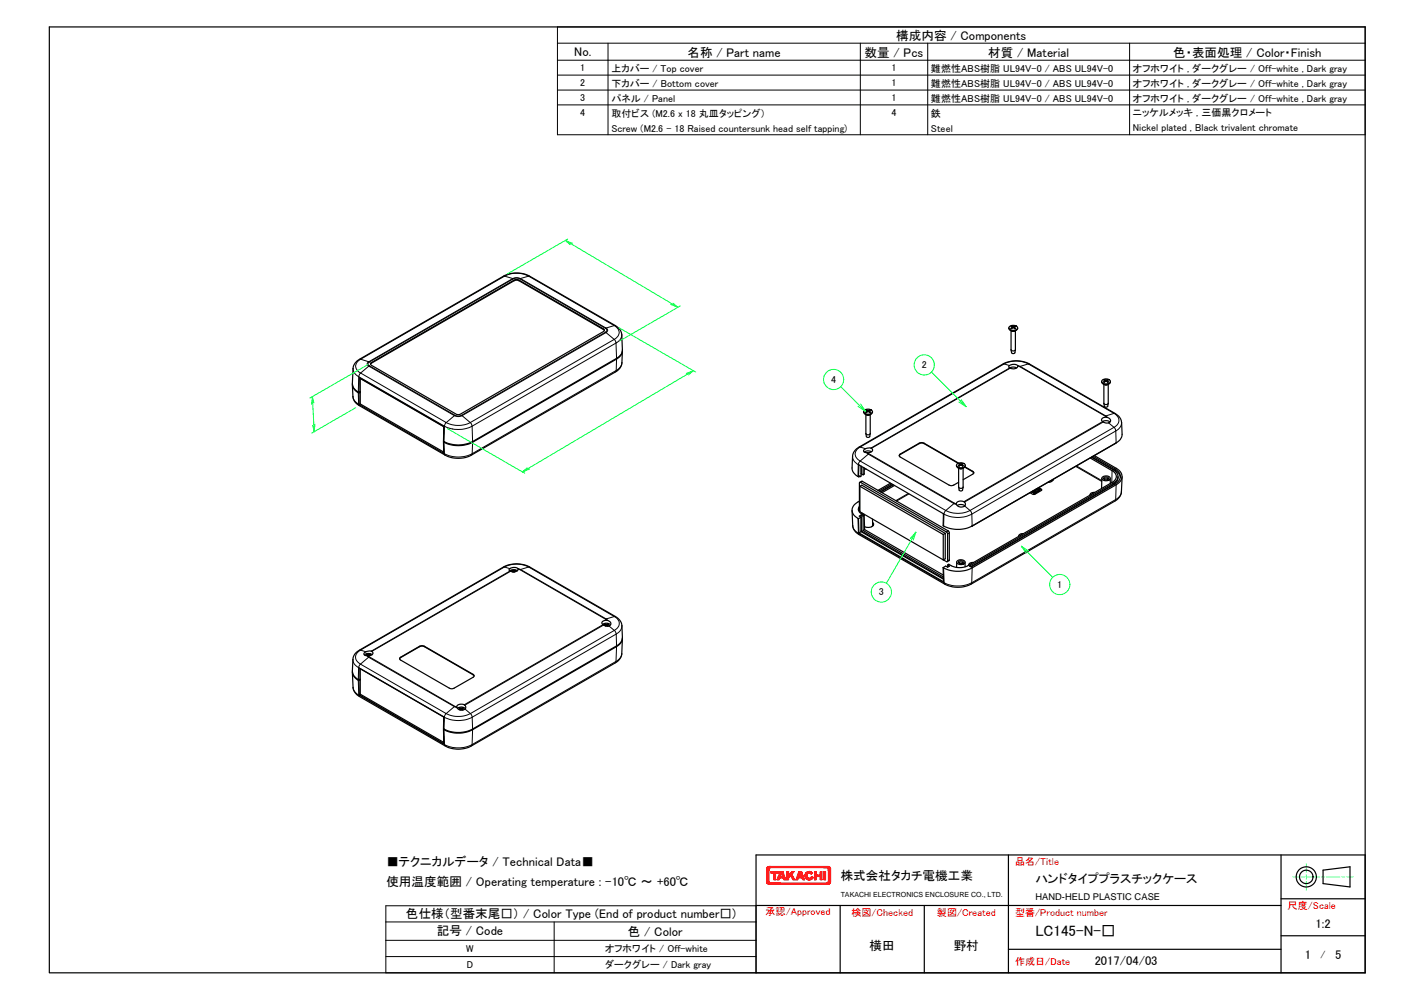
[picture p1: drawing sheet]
<svg xmlns="http://www.w3.org/2000/svg" width="420mm" height="297mm" viewBox="0 0 420 297" stroke-linecap="round" stroke-linejoin="round" font-family="sans-serif">
<g fill="none" stroke="#000" stroke-width=".3">
<path d="M165.6 8h240v32h-240zM165.6 12.8h240M165.6 17.9h240M180.7 12.8v27.2M255.6 12.8v27.2M275.7 12.8v27.2M335.6 12.8v27.2M165.6 22.3h240M165.6 26.8h240M165.6 31.2h240M152.4 82.7l.1 .1-42.8 24.7M152.4 82.7l-42.8 24.8"/>
<path d="M152.4 82.7l-2.5-.7-42.7 24.7M152.4 82.7l1.2-.2 1 .2-.1 .1M152.5 82.8a2.15 2.15 0 0 1 2 0M152.8 83.2v.2M154.2 83.2v.2M154.5 82.8l25.4 14.7M157.1 82l-2.5 .7 25.5 14.8h-.2M157.1 82l25.4 14.7a2.16 2.16 0 0 1 1.5 2.1 2.16 2.16 0 0 1-1.5 2M157.1 82h.3M157.1 82a8.6 8.6 0 0 0-7.5 0M179.3 97.7v.2M179.9 97.5a.59 .59 0 0 1 .4 .6 .59 .59 0 0 1-.4 .6"/>
<path d="M179.9 98.7l-42.8 24.7M179.9 98.7l.2 .1M180.1 98.8l-42.8 24.7M180.1 98.8l2.4 2M182.8 96.7l-2.7 .8a.7 .7 0 0 1 .5 .6 .7 .7 0 0 1-.5 .7M184.8 99.4a2.77 2.77 0 0 1-1.8 2.5l-.5-1.1M300.4 97.5l.2 .1M300.5 98.3l.5 .2 .7-.2M300.6 96.8l-.2 .1M300.6 98.3h1M300.6 96.9l-.1 .1M300.8 97.2v.2"/>
<path d="M301 97v.3M301.2 97v.3M301.4 97.2l-.1 .2M301.6 96.9l.1 .1M301.6 96.8l.1 .1M301.7 97.5l-.1 .1M106.5 116.6l.1 3.5a2.97 2.97 0 0 1-1.7-2.3M106.9 116.4h.1M107.2 106.7l2.4 .8M107.2 106.7h-.4M107.2 106.7a2.16 2.16 0 0 0-1.5 2.1 2.16 2.16 0 0 0 1.5 2l-.6 1.1a2.86 2.86 0 0 1-1.7-2.4M109.6 107.5h.1"/>
<path d="M109.6 107.5a.67 .67 0 0 0-.5 .6 .67 .67 0 0 0 .5 .7l-2.4 2 25.4 14.7-.5 1.1-25.5-14.7-.1 4.6M109.7 108.6l25.5 14.8M109.7 107.5a.58 .58 0 0 0-.4 .6 .58 .58 0 0 0 .4 .5M109.7 108.6l-.1 .2 25.4 14.7-2.4 2a7.9 7.9 0 0 0 7.1 0M110.4 107.7v.2M182.5 100.8l-42.8 24.7M183.2 106.7l-.1 3.3-42.8 24.8-.2 .4M183.2 106.4l-.2-4.5-42.7 24.7 .1 4.6M184.8 107.7a3.6 3.6 0 0 1-1.7 2.5l-.2 .3M298 108.1a8.8 8.8 0 0 1 7.6 0l-2.5 .7M300 108.6l-1.6-.5-42.8 24.7M300 109.3l-41.2 23.8"/>
<path d="M300.2 109.4l-41.3 23.8M302.4 108.6l.7 .2M302.4 108.7l.7 .1M303 108.9l25.4 14.7M303.1 108.8l25.5 14.7M305.9 108.1h-.3l25.4 14.7M328 113.5h.1M328.1 114.2l.4 .2 .7-.2M328.1 112.8l-.1 .1M328.2 114.2h.9M328.2 112.8l-.1 .1M328.4 113.1v.2"/>
<path d="M328.6 112.9l-.1 .4M328.7 112.9v.4M328.9 113.1v.2M329.1 112.8l.2 .1M329.2 112.8l.1 .1M329.3 113.5h-.1M106.7 120.2l-.1-.1 .2 .4M131.9 134.7l.3 .5M131.9 131.4l.1 3.4a9.1 9.1 0 0 0 8.3 0l.1-3.4M135.2 123.4a2.15 2.15 0 0 0 1.9 0M135.2 123.4l-.2 .1a2.44 2.44 0 0 0 2.3 0M137.1 123.4l.2 .1"/>
<path d="M137.3 123.5l2.4 2M139.7 125.5l.6 1.1a9.1 9.1 0 0 1-8.2 0l-.2 4.6M253.3 135.6a2.85 2.85 0 0 0 1.7 2.4l-.1 3.5M255.2 138.1l-.2-.1 .1-.4 .5-.7 25.4 14.7-.5 1.1-.2-.1M255.6 132.8a2.2 2.2 0 0 0-1.5 2.1 2.2 2.2 0 0 0 1.5 2l2.4-2 25.5 14.7M255.6 132.8l1.6 .5M255.6 132.8h-.4M257.3 122.4l.1 .1M257.4 123.2l.5 .2 .6-.2M257.4 121.8h-.1M257.5 123.2h.9M257.5 121.8l-.1 .1"/>
<path d="M257.6 134.5l.4 .4 .2-.1-.4-.3M257.7 122.1v.2M257.9 121.9l-.1 .3M258 121.9l.1 .3M258.2 134.8l25.4 14.7M258.2 122.1v.2M258.4 121.8l.1 .1M258.4 121.8h.2M258.6 122.4l-.2 .1M267.5 134.9v.1M273.1 131.6v.2M274.6 131.6v.2"/>
<path d="M284.8 137.8l.3-.1-.2 .1M284.8 138.3l.2 .2M285 139.1l.4 .2 .7-.2M285.1 139.2h.9M285.2 138l.1 .3M285.4 137.8v.4M285.6 137.8v.4M285.8 138v.3M286.2 137.8l-.2-.1 .1 .1M286.2 138.3l-.2 .2M289 140v.1M319.6 138.5l7.8 4.5"/>
<path d="M319.9 138.4l7.5 4.3M327.6 125.2l-41.2 23.8M327.8 125.3l-41.2 23.8M328.4 123.6l.4 .3M328.6 123.5l.4 .5M328.6 123.5l-.2 .1M329.4 125.6l1.6 1.3M330.4 139.8v3.6M331 122.8a2.2 2.2 0 0 1 1.5 2.1 2.2 2.2 0 0 1-1.5 2M331 126.9l-42.8 24.7M331 122.8l-2.4 .7M331 126.9l.5 1.1-42.7 24.7 .1 3.5"/>
<path d="M331 122.8h.3M331.2 131.8h.1M331.3 139.3v.4M333.3 125.5a2.95 2.95 0 0 1-1.8 2.5l.1 3.6M254.9 154l.2 4.4a2.9 2.9 0 0 1-1.7-2.3M255.3 158.8l-.2-.4 25.4 14.7-.1-4.4M255.4 141.5h.1M256.1 152.4v.3M256.3 143l-.6 .3M256.9 156.5h.1M259.3 155.6l.1 .5M259.3 155.4l.3 .5"/>
<path d="M259.3 155.7l.1 .4M259.3 156l-.4 .5M269.9 146.6l-3.7 2.1M270.1 146.7l-3.7 2.1M281.7 157.7l-.5 .3M282.1 158.3l-.5 .3M283.5 149.6l-2.5 2a8 8 0 0 0 7.2 0M283.5 149.6l.7 .2M283.5 149.6l.7 .1M286.6 150.3l1.6 1.3M288.2 151.6l.6 1.1a9.1 9.1 0 0 1-8.3 0l-.1 3.5M288.8 156.3h.1"/>
<path d="M307.2 146.4v.1M307.6 146.4v.1M308.6 145.4v.1M308.9 145.7v.1M309.4 145.3h.1M330.8 143.5v.4M331.6 144l-.1 4.4-42.8 24.7-.2 .4M333.2 146.1a3.2 3.2 0 0 1-1.7 2.4l-.2 .3M149.6 168.4a8.6 8.6 0 0 1 7.5 0l-2.4 .8M151.5 168.9l-1.6-.5-42.8 24.7M151.5 169.6l-41.2 23.8M151.7 169.7l-41.2 23.8"/>
<path d="M152.1 169.5h-.1M152.3 169.8v.1M152.5 169.6v.3M152.7 169.6v.3M152.9 169.8v.1M153.3 169.5h-.2h.1M153.9 168.9l.8 .3M154 169l.7 .2M154.5 169.2l25.4 14.7M154.7 169.2l25.4 14.7M157.4 168.4h-.3l25.4 14.7M282.1 166.3l-.5 .3"/>
<path d="M288.2 168.1v.1M288.9 168.7l-.2 4.4a9.3 9.3 0 0 1-8.2 0l.2 .4M104.9 195.9a2.74 2.74 0 0 0 1.7 2.4l-.1 3.6M106.7 198.4l-.1-.1v-.3l.5-.7 25.5 14.7-.6 1-.1-.1M107.1 193.1a2.22 2.22 0 0 0-1.5 2.1 2.22 2.22 0 0 0 1.5 2.1l2.4-2.1 25.5 14.7M107.1 193.1l1.6 .5M107.1 193.1h-.3M109 194.3l-.2 .1M109 194.4h-.1M109.2 194.7v.1M109.4 194.5v.3l.3 .3-.2 .1-.4-.4M109.6 194.5v.3"/>
<path d="M109.7 195.1l25.5 14.7M109.8 194.7v.1M109.9 194.4h.2M110 194.3l.1 .1M119 195.2v.1M124.7 192v.1M126.1 192v.1M179.2 185.5l-41.2 23.8M179.3 185.7l-41.2 23.8M179.5 185.4h.2l-.1 .1M179.9 185.7v.2M179.9 183.9l.4 .3"/>
<path d="M180.1 185.5v.3M180.1 183.9l.5 .4M180.1 183.9h-.2M180.3 185.5v.3M180.5 185.7v.2M180.8 185.4h-.1l.1 .1M180.9 185.9l1.6 1.4M182.5 187.3l.6 1-42.8 24.7 .1 3.6M182.5 183.1a2.18 2.18 0 0 1 1.5 2.1 2.18 2.18 0 0 1-1.5 2.1M182.5 187.3l-42.7 24.7M182.5 183.1l-2.4 .8M182.5 183.1h.4"/>
<path d="M183.2 192.1l-.2 4.4-42.7 24.7-.2 .4M184.8 194.2a3.5 3.5 0 0 1-1.8 2.4l-.2 .3M184.8 185.9a2.79 2.79 0 0 1-1.7 2.4l.1 3.6M106.5 202.1l.1 4.4a2.9 2.9 0 0 1-1.7-2.3M106.8 206.9l-.2-.4 25.5 14.7-.2-4.5M106.9 201.8h.1M135 209.9l.8 .2M135 209.9l-2.4 2.1a8 8 0 0 0 7.2 0M135 209.9l.7 .1M136.5 210.2l-.1 .1M136.6 210.3l-.1 .1M136.8 210.6v.2"/>
<path d="M137 210.4l-.1 .3M137.1 210.4v.3M137.4 210.6l-.1 .2M137.5 210.3l.2 .1M137.6 210.2l.1 .1M138.2 210.6l1.6 1.4M139.8 212l.5 1a9.1 9.1 0 0 1-8.3 0l-.1 3.6M140.4 216.7l-.1 4.5a9.1 9.1 0 0 1-8.2 0l.2 .4M140.6 200.3v.1M114.6 269h110.1v20h-110.1zM114.6 273.9h110.1M114.6 279.3h110.1"/>
<path d="M164.7 273.9v15.1M114.6 284.1h110.1"/>
</g>
<g fill="none" stroke="#000" stroke-width=".36">
<path d="M14.7 8h390.9v281h-390.9zM179.6 98.2l-25.4-14.8-1-.2-43.1 25M299.8 97.4a1.38 1.38 0 0 0 1.3 .9 1.38 1.38 0 0 0 1.3-.9M299.9 97a1.58 1.58 0 0 1 2.5 .4 1.49 1.49 0 0 1-2.6-.1zM300.2 98.1l.4 .2M300.4 96.9l.4 .3M300.4 98.2v5.7l.6 .3 .7-.3v-5.7M300.8 97.2l.1 .2M301.3 97.2v.2M301.5 97l.1-.2-.5 .2-.5-.2 .1 .2M301.7 96.9l-.4 .3 .4 .3-.1 .1a.69 .69 0 0 0-1.2-.1l.4-.3M302 98.1l-.4 .2"/>
<path d="M104.7 114.1a3.2 3.2 0 0 0 1.9 2.7M106.6 116.6a3.2 3.2 0 0 1-1.9-2.7l.3-4.9a3.7 3.7 0 0 1 1.8-2.3l42.8-24.7a8.4 8.4 0 0 1 7.8 0l25.4 14.7a3.4 3.4 0 0 1 2 2.7l.1 4.5a2.79 2.79 0 0 1-1.7 2.5l-42.8 24.8a9.4 9.4 0 0 1-8.5 0M106.6 116.6l.2-4.4 25.1 14.5M106.6 116.8l.1 3.4M106.9 116.4l.1 .1-.4 .3M107 116.3l-.4 .3M107 120l24.8 14.3M107 112.4v7.6M107 120l-.3 .2M107 112.4l24.8 14.3M107.1 112.4h-.1M110.1 107.9l43.1-24.8 1 .1 25.1 14.5 .3 .3-.3 .5-43 24.7-.7-.1-25.2-14.6z"/>
<path d="M184.9 104.1a2.85 2.85 0 0 1-1.7 2.6l-42.8 24.7a9.3 9.3 0 0 1-8.6-.1M184.9 104.3l-.1 3.9a3.6 3.6 0 0 1-1.9 2.3l-42.8 24.7a8.4 8.4 0 0 1-7.9 0l-25.4-14.7a3.2 3.2 0 0 1-1.9-2.7l-.2-3.5M299.8 108.7a1.67 1.67 0 0 1 2.6 .2 1.72 1.72 0 0 1-2.7 0zM300 109.3l.9-.3 1.2 .3M300.4 103.9l.2 .9a.6 .6 0 0 0 1 0l.1-.9M327.4 113.3a1.41 1.41 0 0 0 1.2 .9 1.41 1.41 0 0 0 1.3-.7v-.2M327.6 112.8a1.52 1.52 0 0 1 2.3 .5 1.48 1.48 0 0 1-2.5 0zM327.7 114l.5 .2M328 112.9l.4 .2-.4 .4h.2M328 119.8l.1 .9a.6 .6 0 0 0 1.1 0l.1-.9M328 114.2v5.6a.73 .73 0 0 0 1.3 0v-5.6M328.4 113.1v.2"/>
<path d="M328.9 113.1v.2M329.1 112.9l.1-.1h-1.1l.1 .1M329.3 113.4v.1M329.3 113.4l-.1 .1a.57 .57 0 0 0-.6-.3 .57 .57 0 0 0-.5 .3M329.3 112.9l-.4 .2 .4 .4M329.6 114l-.5 .2M106.7 120.2l25.2 14.5-.1-3.4M131.8 134.3h.1M131.8 126.7v2.3M131.8 131.1v.1M131.8 133.3v1M131.9 126.7v4.5"/>
<path d="M131.9 126.7h-.1M131.9 131.2l-.1 .1M254.5 133.3l43.5-25.2a8.6 8.6 0 0 1 7.9 0l25.4 14.7a3.4 3.4 0 0 1 2 2.7l.1 3.5a3.1 3.1 0 0 1-1.8 2.6l-42.7 24.6a9.3 9.3 0 0 1-8.7-.1l.1-3.5-25.1-14.5-.1 3.5a3.1 3.1 0 0 1-1.9-2.6l.2-3.9 .3-.8zM255.9 138.5v2.9l-.4 .2M255.9 138.5v2.2M256.5 138.8v2.2M256.6 122.3a1.41 1.41 0 0 0 1.3 .9 1.41 1.41 0 0 0 1.4-.9M256.8 121.9a1.6 1.6 0 0 1 2.5 .4 1.51 1.51 0 0 1-2.7-.1zM256.8 133.5a1.54 1.54 0 0 1 2.5 .2 1.72 1.72 0 0 1-2.7 .2zM257 123l.5 .2M257.3 121.8l.4 .2-.4 .4 .1 .1M257.3 128.8l.2 1 .4 .1 .5-.1 .2-1"/>
<path d="M257.3 123.1v5.7M257.3 128.8a.73 .73 0 0 0 1.3 0M257.4 122.5a.55 .55 0 0 1 .5-.3 .55 .55 0 0 1 .5 .3M257.5 139.4l-.7-.3v1.8l-.3 .1M257.7 122v.3M258.2 122v.3M258.2 122l.4 .4M258.4 121.9v-.1h-1l.1 .1M258.6 122.4l-.2 .1M258.6 122.4h.1M258.6 123.1v5.7M258.6 121.8l-.4 .2"/>
<path d="M258.9 123l-.5 .2M259 134.2a2.12 2.12 0 0 0-2.2 .1M267.2 135.4l.3-.4 5.6-3.2 1.1-.2 10.5 6M284.2 138.2a1.45 1.45 0 0 0 1.2 1 1.45 1.45 0 0 0 1.4-.7v-.3M284.3 137.9a1.6 1.6 0 0 1 2.5 .3 1.5 1.5 0 0 1-2.6 0zM284.6 138.9l.5 .3M284.8 137.6l-10.2-6-.7-.1-.8 .1-5.6 3.3-.3 .4 .3 .4 14.7 8.5h1l1.6-.9M284.8 139.1v5.6M284.8 138.3h.1M284.8 137.8l.5 .1-.5 .4M284.9 138.3l.1 .1M285 137.7h.1"/>
<path d="M285.1 137.7v.2M285.3 138v.2M285.8 138l-.1 .2M285.8 137.9l.4 .4M286 137.7v.2M286 137.7h-1M286 138.5a.55 .55 0 0 0-.5-.4 .55 .55 0 0 0-.5 .4M286 137.7h.1M286.1 138.3l-.1 .1M286.1 138.3h.1M286.2 139.1v5.6M286.2 137.8l-.4 .1"/>
<path d="M286.4 138.9l-.4 .3M286.6 138.7l2.8 1.8M286.7 138.7l2.3 1.3 .4 .5-3.2 2M323.9 136l6.5 3.8a1.84 1.84 0 0 1 1.3 1.8 1.84 1.84 0 0 1-1.3 1.7l-42.8 24.7a5.6 5.6 0 0 1-5.7-.4l-.3 .2M324.5 135.7l7.2 4.2 .8 .9 .4 .9M324.8 135.5l6.5 3.8a2.37 2.37 0 0 1 1.6 2.2 2.37 2.37 0 0 1-1.6 2.3l-42.6 24.6-.5-.2 42.6-24.7a2.09 2.09 0 0 0 1.4-2 2.09 2.09 0 0 0-1.4-1.9l-6.5-3.8M325.2 135.3l6.4 3.8a2.58 2.58 0 0 1 1.8 2.4 2.58 2.58 0 0 1-1.8 2.5l-42.7 24.7a9.3 9.3 0 0 1-8.7-.1M327.5 124.4a1.48 1.48 0 0 1 1.5-.4 1.48 1.48 0 0 1 1 1.1 1.6 1.6 0 0 1-2.7-.4zM327.6 125.2a1.94 1.94 0 0 1 2.2 .1M331.7 131.5l-43.1 24.9M255.1 154.1l.1 4.2M255.2 158.3l25.2 14.5-.2-4.2"/>
<path d="M255.3 141.5l.2 .1M255.4 148.8a2.73 2.73 0 0 0-1.8 4.1l1.5 1.2M255.4 150.4a1.44 1.44 0 0 0 .7 2.3l.7 .4M255.5 143.3l.8-.3 25.6 14.8 .2 .4v8.2l-.7 .4M255.5 141.6v-.2l-.4 .2M255.5 151.9l-.1-8.4 .2-.2 25.7 14.8 .3 .5-.1 8.2-.2 .1-1-.6M255.5 144.4l.6-.3 24.8 14.3M255.5 144.4v7.6l24.8 14.3M255.5 144.4l24.8 14.4M255.9 157.9l-.7 .4M255.9 153.6l-.8 .5M255.9 157.9l24.4 14.1"/>
<path d="M255.9 140.7h.1M255.9 153.6v4.3M255.9 153v4.7l24.4 14.1M255.9 153l.6 .3M255.9 140.7l.6 .3M255.9 157.7h.1M255.9 153l-.6 .3 .6 .3M256.5 153.3v4.3M256.5 157.6l23.8 13.8M256.7 152.7v.3M256.8 153.1l-.3 .2M256.8 153.1l.1 4.2"/>
<path d="M256.9 157.3l-.4 .3M256.9 157.3l23.4 13.5M259.3 154.2v1.8M259.3 155.2a.89 .89 0 0 1 .1 1 .89 .89 0 0 1-1 .4l-1.5-.1M264.6 143.5l-3.7 2.2M264.9 143.7l-3.7 2.2M265.3 143.9l-3.7 2.1M265.4 144l-3.7 2.2M265.8 144.2l-3.7 2.1M280.3 158.8v7.5M280.9 158.4l-.6 .4M280.9 158.4v7.6l-.6 .3"/>
<path d="M284.3 149.2a1.42 1.42 0 0 1 1.6-.4 1.42 1.42 0 0 1 .9 1.2 1.42 1.42 0 0 1-1.5 .6 1.42 1.42 0 0 1-1.1-1.2zM284.4 150.2a2.06 2.06 0 0 1 2.3 0M284.8 144.7a.79 .79 0 0 0 1.4 0M284.9 144.7l.1 .9 .4 .2 .6-.1 .2-1M302.7 159.2v.1M303.6 158.8l-.3 .2M304.1 158.5a1.07 1.07 0 0 0-1.4 .8M306.9 145.8l.6 .3M307.6 145.9l-.1 .1M307.8 145.3l.2 .1-.6 .4 .2 .1-.6-.1M308 145.4l-.6 .4M308.1 145.2l.5 .3"/>
<path d="M308.2 145.2l.4 .4-1.2 .7-.7-.3M308.3 145.1l.6 .5-1.4 .9-1-.4M309 145.6l-1.5 1-1-.5M309.5 145.5l-.9-.6 .9 .5v.3l-2.1 1.2-.6-.1-.7-.5M312.9 142.4a1.29 1.29 0 0 1-1.5 .9M324.8 146.6l-.3 .1M325.3 146.3a1.05 1.05 0 0 0-1.4 .8v-.2M327.4 142.1l-.1 3M327.5 141.8a1.47 1.47 0 0 1 2.4 .4 1.48 1.48 0 0 1-2.5-.1zM328 141.9a.72 .72 0 0 1 .8-.3 .72 .72 0 0 1 .5 .7l-.1 .1a.69 .69 0 0 1-.8 .2 .69 .69 0 0 1-.4-.7zM328.2 142.4a.43 .43 0 0 1 .5-.4 .43 .43 0 0 1 .4 .4M329.9 142.1v1.5"/>
<path d="M332.2 141.5a2.32 2.32 0 0 1-1.4 2.4l-42.3 24.4M333.4 141.6l-.2 4.9a3.7 3.7 0 0 1-1.9 2.3l-42.8 24.7a8.6 8.6 0 0 1-7.8 0l-25.4-14.7a3.3 3.3 0 0 1-1.9-2.7l-.2-4.5M151.3 169.1a1.92 1.92 0 0 1 2.7-.1 1.62 1.62 0 0 1-2.7 .2zM152 169.5l.4 .2-.2 .1M152.1 169.4v.1M152.1 169.5l.1 .1M152.4 169.7v.2M152.5 169.9h.2M152.9 169.7v.2M152.9 169.8h.1M153.1 169.5l-.1 .1M153.1 169.4h-1"/>
<path d="M153.1 169.4v.1M153.3 169.5l-.4 .3M153.7 169.6a1.85 1.85 0 0 0-2.2 0M281.6 167.8l.5 .3-.5 .4-.6-.4-.8 .5M281.6 167.8v.6M284.3 167l-.1 1.6M284.4 166.7a1.47 1.47 0 0 1 2.4 .4 1.47 1.47 0 0 1-2.5-.1zM284.8 166.8a.73 .73 0 0 1 .8-.3 .73 .73 0 0 1 .6 .7 .77 .77 0 0 1-.8 .2 .77 .77 0 0 1-.6-.6zM285.1 167.3a.43 .43 0 0 1 .4-.4 .43 .43 0 0 1 .5 .4M286.8 167v1.4M288.7 167.4l-.3 .2M289.3 167.1a1.06 1.06 0 0 0-1.4 .8v-.1"/>
<path d="M104.7 199.5a3.1 3.1 0 0 0 1.9 2.6l.4-.2-.1-.1M107 198.6v7.6M107 198.6l24.8 14.4M107.1 198.6h-.1M108.3 193.8a1.57 1.57 0 0 1 2.5 .3 1.78 1.78 0 0 1-2.7 .1zM108.8 194.4l.4 .2-.1 .2M109.2 194.6v.2M109.4 194.8h.1M109.7 194.6v.2M109.9 194.5l.1-.2h-1l.1 .2M110.1 194.4l-.4 .2 .2 .2M110.6 194.5a1.78 1.78 0 0 0-2.3 .1"/>
<path d="M118.7 195.7l.3-.4 5.7-3.2 1-.2 14.9 8.5 .3 .4M118.8 195.5l5.9-3.5 1-.2 14.9 8.5 .3 .5-.3 .4-5.7 3.2-1 .2-14.9-8.6zM179 184.7a1.45 1.45 0 0 1 1.5-.4 1.45 1.45 0 0 1 1 1.2 1.61 1.61 0 0 1-2.7-.5zM179.1 185.5a1.83 1.83 0 0 1 2.3 .1M179.5 185.4l.4 .2-.2 .2M179.7 185.3v.1M179.7 185.4l.1 .1M179.9 185.9l.3-.1 .3 .2M179.9 185.6v.3M180.4 185.6v.3M180.7 185.4l-.1 .1M180.7 185.3h-1"/>
<path d="M180.7 185.3v.1M180.8 185.4l-.4 .2 .4 .4M184.9 189.5a2.85 2.85 0 0 1-1.7 2.6l-42.8 24.6a9.5 9.5 0 0 1-8.6 0M184.9 189.7l-.2 4.9a3.5 3.5 0 0 1-1.9 2.3l-42.7 24.7a8.3 8.3 0 0 1-7.8 0l-25.5-14.7a3.4 3.4 0 0 1-1.9-2.7l-.2-4.5M106.6 202.1l.2 4.3M106.6 202a3.1 3.1 0 0 1-1.9-2.7l.2-3.8a3.4 3.4 0 0 1 1.9-2.4l42.8-24.7a8.4 8.4 0 0 1 7.8 0l25.5 14.7a3.4 3.4 0 0 1 1.9 2.8l.1 3.4a2.85 2.85 0 0 1-1.7 2.6l-42.8 24.7a9.4 9.4 0 0 1-8.5 0M106.6 202l.1-3.6 25.2 14.5M106.8 206.4l25.1 14.5-.1-4.2M107 206.2l-.2 .2M107 206.2l24.8 14.3M107 201.7l-.4 .3M131.8 213v1.4"/>
<path d="M131.8 216.5v.1M131.8 218.7v1.8M131.9 212.9v3.7M131.9 212.9l-.1 .1M131.9 216.6l-.1 .1M135.9 209.6a1.41 1.41 0 0 1 1.5-.5 1.41 1.41 0 0 1 1 1.2 1.42 1.42 0 0 1-1.5 .6 1.42 1.42 0 0 1-1.1-1.2zM135.9 210.4a1.77 1.77 0 0 1 2.4 .1M136.4 210.3l.4 .2-.3 .3M136.7 210.9l.4-.2 .3 .2M136.8 210.5v.3M137.3 210.5v.3M137.5 210.4l.1-.2h-1.1l.1 .2"/>
<path d="M137.7 210.3l-.4 .2 .4 .4M131.9 220.5h-.1M299.6 254v35M380.7 254v35M393.1 258.5l8-1v6l-8-1zM405.6 254h-180.9v35h180.9M224.7 269h156M249.6 269v20M274.6 269v20M380.7 278h24.9M380.7 267h24.9M299.6 282h81.1"/>
<circle cx="388.2" cy="260.5" r="2"/>
<circle cx="388.2" cy="260.5" r="3"/>
</g>
<g fill="#000">
<circle cx="106.7" cy="120.2" r=".18"/>
<circle cx="280.3" cy="152.6" r=".18"/>
<circle cx="312.9" cy="142.4" r=".18"/>
<circle cx="131.9" cy="212.9" r=".18"/>
</g>
<g fill="#f00" stroke="#f00" stroke-width=".3">
<path d="M246.1 258.3l.7 3.7-.7-.3z"/>
<path d="M246.1 261.7l.7 .3-.7-.1z"/>
<path d="M246.1 261.9l.7 .1z"/>
<path d="M246.1 262l.6 .3-.8-.2z"/>
<path d="M246.1 262l.7 .1-.1 .2z"/>
<path d="M246.1 262h.7v.1z"/>
<path d="M245.8 262.2l.7 .4z"/>
<path d="M245.9 262.1l.7 .4-.1 .1z"/>
<path d="M245.9 262.1l.8 .2-.1 .2z"/>
<path d="M245.7 262.3l.4 .4z"/>
<path d="M245.8 262.2l.5 .5z"/>
<path d="M245.8 262.2l.7 .4-.2 .1z"/>
<path d="M245.5 262.3l.6 .4z"/>
<path d="M229.1 262.3h16.4l.6 .4z"/>
<path d="M228.5 262.7l.6-.4 17 .4z"/>
<path d="M228.5 262.7l.6-.4z"/>
<path d="M228.8 262.2l.1 .1-.4 .4z"/>
<path d="M228.1 262.6l.7-.4z"/>
<path d="M228.1 262.6l.7-.4-.5 .5z"/>
<path d="M228.3 262.7l.5-.5z"/>
<path d="M227.9 262.3l.8-.2z"/>
<path d="M227.9 262.3l.8-.2-.7 .4z"/>
<path d="M228 262.5l.7-.4-.6 .5z"/>
<path d="M227.8 262h.8z"/>
<path d="M227.8 262h.8l-.8 .1z"/>
<path d="M227.8 262.1l.8-.1-.7 .3z"/>
<path d="M227.8 262l.7-.3v.2z"/>
<path d="M228.5 258.3v3.4l-.7 .3z"/>
<path d="M227.8 258.1l.7 .2-.7 3.7z"/>
<path d="M227.8 258.1h.7v.2z"/>
<path d="M227.8 258.1l.8-.1z"/>
<path d="M227.9 257.7l.8 .2z"/>
<path d="M227.9 257.7l.7 .3-.8-.1z"/>
<path d="M227.8 257.9l.8 .1-.8 .1z"/>
<path d="M228.1 257.5l.7 .3z"/>
<path d="M228 257.6l.1-.1 .6 .4z"/>
<path d="M228 257.6l.7 .3-.8-.2z"/>
<path d="M228.5 257.4l.4 .3z"/>
<path d="M228.3 257.4l.5 .4z"/>
<path d="M228.1 257.5l.2-.1 .5 .4z"/>
<path d="M228.5 257.4l.6 .3z"/>
<path d="M228.5 257.4l17 .3h-16.4z"/>
<path d="M228.5 257.4h17.6l-.6 .3z"/>
<path d="M245.5 257.7l.6-.3z"/>
<path d="M245.7 257.7l.4-.3z"/>
<path d="M245.8 257.8l.7-.3-.6 .4z"/>
<path d="M245.8 257.8l.5-.4 .2 .1z"/>
<path d="M246.1 257.4h.2l-.5 .4z"/>
<path d="M245.9 257.9l.8-.2z"/>
<path d="M245.9 257.9l.7-.3 .1 .1z"/>
<path d="M245.9 257.9l.6-.4 .1 .1z"/>
<path d="M246.1 258l.7 .1z"/>
<path d="M246.1 258l.7-.1v.2z"/>
<path d="M246.1 258l.6-.3 .1 .2z"/>
<path d="M246.1 258.1h.7l-.7 .2z"/>
<path d="M246.1 258.3l.7-.2v3.9z"/>
<path d="M230.5 259.4l.8-.5v.5z"/>
<path d="M229 258.9h2.3l-.8 .5z"/>
<path d="M229 258.9l1.5 .5h-.6z"/>
<path d="M229 258.9l.9 .5h-.9z"/>
<path d="M229.9 259.4l.6 1.9h-.6z"/>
<path d="M229.9 259.4h.6v1.9z"/>
<path d="M231.9 260.3h.6l.2 .5z"/>
<path d="M232.5 260.3l1 1-.8-.5z"/>
<path d="M232.6 258.9l.9 2.4-1-1z"/>
<path d="M231.8 258.9l.4 .5-.3 .9z"/>
<path d="M231.8 258.9l.1 1.4-1 1z"/>
<path d="M231.9 260.3l-.2 .5-.8 .5z"/>
<path d="M230.9 261.3l.8-.5-.2 .5z"/>
<path d="M231.8 258.9h.8l-.4 .5z"/>
<path d="M232.6 258.9l-.1 1.4-.3-.9z"/>
<path d="M231.9 260.3l.8 .5h-1z"/>
<path d="M232.7 260.8l.8 .5h-.6z"/>
<path d="M235.3 259.7l.3 1.6-.7-1.2z"/>
<path d="M234.4 259.9l.9-.2-.4 .4z"/>
<path d="M234.4 259.9l.5 .2-.5 .6z"/>
<path d="M234.4 259.9v.8l-.6 .6z"/>
<path d="M234.4 260.7v.6h-.6z"/>
<path d="M235.3 259.7l.9 1.6h-.6z"/>
<path d="M235.3 258.9h.8l-.8 .8z"/>
<path d="M235.3 258.9v.8l-.9 .2z"/>
<path d="M233.8 258.9h.6v1z"/>
<path d="M233.8 258.9l.6 1-.6 1.4z"/>
<path d="M237.5 260.3h.6l.2 .5z"/>
<path d="M238.1 260.3l1 1-.8-.5z"/>
<path d="M238.2 258.9l.9 2.4-1-1z"/>
<path d="M237.4 258.9l.4 .5-.3 .9z"/>
<path d="M237.4 258.9l.1 1.4-1 1z"/>
<path d="M237.5 260.3l-.2 .5-.8 .5z"/>
<path d="M236.5 261.3l.8-.5-.2 .5z"/>
<path d="M237.4 258.9h.8l-.4 .5z"/>
<path d="M238.2 258.9l-.1 1.4-.3-.9z"/>
<path d="M237.5 260.3l.8 .5h-1z"/>
<path d="M238.3 260.8l.8 .5h-.6z"/>
<path d="M241 259.6l.5-.3z"/>
<path d="M241.4 259.2l-.4 .4z"/>
<path d="M241 259.5l.4-.3z"/>
<path d="M241.3 259.1l-.3 .4z"/>
<path d="M241.3 259.1l-.4 .4z"/>
<path d="M240.9 259.5l.4-.4z"/>
<path d="M241.2 259.1l-.3 .4z"/>
<path d="M241.1 259l-.3 .4z"/>
<path d="M240.9 258.9l-.1 .5z"/>
<path d="M240.8 258.9l-.1 .5z"/>
<path d="M240.8 258.9l-.2 .5z"/>
<path d="M240.7 258.9l-.1 .5z"/>
<path d="M240.5 258.8v.5z"/>
<path d="M240.4 258.8l.1 .5z"/>
<path d="M240.3 258.9l.1 .4z"/>
<path d="M240.1 258.9l.2 .4z"/>
<path d="M240.1 258.9l.2 .5z"/>
<path d="M240 258.9l.3 .5z"/>
<path d="M240 258.9l.2 .5z"/>
<path d="M239.9 259l.3 .4z"/>
<path d="M239.8 259l.3 .4z"/>
<path d="M239.8 259l.3 .5z"/>
<path d="M239.7 259.1l.4 .4z"/>
<path d="M239.7 259.1l.3 .4z"/>
<path d="M239.6 259.2l.4 .3z"/>
<path d="M239.6 259.2l.4 .4z"/>
<path d="M239.6 259.2l.4 .4-.5-.3z"/>
<path d="M239.5 259.3l.5 .3z"/>
<path d="M239.5 259.3l.4 .4z"/>
<path d="M239.4 259.4l.5 .3z"/>
<path d="M239.3 259.5l.5 .3z"/>
<path d="M239.3 259.6l.5 .2z"/>
<path d="M239.3 259.6l.5 .3z"/>
<path d="M239.2 259.8l.6 .1z"/>
<path d="M239.2 259.9h.6z"/>
<path d="M239.2 259.9l.6 .1h-.6z"/>
<path d="M239.2 260l.6 .1z"/>
<path d="M239.2 260.2l.6-.1z"/>
<path d="M239.2 260.2h.6z"/>
<path d="M239.2 260.3l.6-.1z"/>
<path d="M239.2 260.3h.6z"/>
<path d="M239.2 260.4l.6-.1z"/>
<path d="M239.3 260.5l.5-.1z"/>
<path d="M239.3 260.7l.5-.2z"/>
<path d="M239.4 260.8l.4-.3z"/>
<path d="M239.4 260.8l.5-.3-.4 .4z"/>
<path d="M239.5 260.9l.4-.4z"/>
<path d="M239.5 260.9l.5-.3z"/>
<path d="M239.5 261l.5-.4z"/>
<path d="M239.5 261l.5-.3z"/>
<path d="M240 260.7l-.4 .4z"/>
<path d="M239.6 261.1l.4-.4-.3 .5z"/>
<path d="M240 260.7l-.3 .5z"/>
<path d="M240.1 260.8l-.4 .4z"/>
<path d="M240.1 260.8l-.3 .4z"/>
<path d="M240.1 260.8l-.1 .5z"/>
<path d="M240.2 260.9l-.2 .4z"/>
<path d="M240.2 260.9l-.1 .4z"/>
<path d="M240.3 260.9l-.1 .5z"/>
<path d="M240.4 260.9l-.2 .5z"/>
<path d="M240.4 260.9v.5z"/>
<path d="M240.4 260.9l.1 .5z"/>
<path d="M240.5 260.9l.1 .5z"/>
<path d="M240.6 260.9v.5z"/>
<path d="M240.6 260.9l.2 .4z"/>
<path d="M240.7 260.9l.2 .4z"/>
<path d="M240.7 260.9l.3 .4z"/>
<path d="M240.8 260.8l.2 .5z"/>
<path d="M240.9 260.8l.2 .4z"/>
<path d="M240.9 260.8l.3 .4z"/>
<path d="M240.9 260.7l.3 .5z"/>
<path d="M240.9 260.7l.4 .3z"/>
<path d="M241 260.7l.4 .2z"/>
<path d="M241 260.6l.4 .3z"/>
<path d="M241 260.6l.5 .2z"/>
<path d="M241.1 260.5l.4 .3z"/>
<path d="M241.1 260.5l.5 .3z"/>
<path d="M241.1 260.5l.5 .1z"/>
<path d="M241.1 260.4l.5 .2z"/>
<path d="M242 258.9h.6v1z"/>
<path d="M242 258.9l.6 1-.6 1.4z"/>
<path d="M242.6 259.9v.5l-.6 .9z"/>
<path d="M242.6 260.4v.9h-.6z"/>
<path d="M242.6 259.9l1.1 .5h-1.1z"/>
<path d="M242.6 259.9h1.1v.5z"/>
<path d="M243.7 259.9l.5 1.4-.5-.9z"/>
<path d="M244.2 258.9v2.4l-.5-1.4z"/>
<path d="M243.7 260.4l.5 .9h-.5z"/>
<path d="M243.7 258.9h.5l-.5 1z"/>
<path d="M244.8 258.9h.5v2.4z"/>
<path d="M244.8 258.9l.5 2.4h-.5z"/>
</g>
<path d="M388.1 256.5v2.6M388.1 259.8v1.3M384.1 260.5h2.1M386.6 260.5h1.1M388.1 260.5h4M388.1 261.8v2.7M392.7 260.5h.9M394.2 260.5h4M398.7 260.5h.9M400.1 260.5h2.1" fill="none" stroke="#0ff" stroke-width=".3"/>
<g fill="none" stroke="#00ff3f" stroke-width=".3">
<path d="M168 71.4l33.4 19.9M168.7 71l-18 10.4M170.1 72.3l-2.1-.9 1.4 1.3M183.9 97.3l22.8 13.2M200 90l1.4 1.3-2.1-.9M202.2 90.9l-18.1 10.4M92.8 117.8l.6 10.4M93.3 119.7l-.5-1.9-.2 2.3M109.3 108.3l-17.2 9.9M203.9 110.9l2.1-.8-1.4 1.3M206 110.1l-50.8 30.1M93.6 126l-.2 2.2-.5-1.8"/>
<path d="M105.7 121.1l-13.1 7.6M133 127.3l22.9 13.3M156.7 138.9l-1.5 1.3 2.1-.9"/>
<circle cx="247.7" cy="112.7" r="2.99"/>
<circle cx="274.6" cy="108.4" r="2.99"/>
<circle cx="261.9" cy="175.9" r="3"/>
<circle cx="314.9" cy="173.6" r="3"/>
</g>
<path d="M249.8 114.8l7.3 7.3M276.7 110.5l10.4 10.3M285.6 118.7l1.5 2.1-2.1-1.4M255.7 120l1.4 2.1-2.1-1.4M270.5 160l1.6-1.9-.8 2.4M272.1 158.1l-8.7 15.1M303.5 162.2l9.3 9.3M305.6 163.6l-2.1-1.4 1.4 2.2" fill="none" stroke="#00ff40" stroke-width=".3"/>
<text font-size="4.5" x="307.6" y="278.1">LC145-N-□</text>
<g font-size="3.7">
<text x="266.3" y="12">構成内容 / Components</text>
<text x="170.6" y="16.6">No.</text>
<text x="204.3" y="16.9">名称 / Part name</text>
<text x="256.9" y="16.9">数量 / Pcs</text>
<text x="293.6" y="16.9">材質 / Material</text>
<text x="348.6" y="16.9">色・表面処理 / Color・Finish</text>
<text x="114.8" y="257.2">■テクニカルデータ / Technical Data■</text>
<text x="114.8" y="263.2">使用温度範囲 / Operating temperature : -10℃ ～ +60℃</text>
<text x="249.8" y="261.3">株式会社タカチ電機工業</text>
<text x="307.6" y="262.4">ハンドタイププラスチックケース</text>
<text x="120.6" y="272.7">色仕様（型番末尾□） / Color Type (End of product number□)</text>
<text x="390.9" y="275.8">1:2</text>
<text x="129.8" y="277.9">記号 / Code</text>
<text x="186.5" y="278">色 / Color</text>
<text x="258.4" y="282.3">横田</text>
<text x="283.4" y="282.3">野村</text>
<text x="325.3" y="286.7">2017/04/03</text>
<text x="387.7" y="284.8">1</text>
<text x="396.7" y="284.7">5</text>
</g>
<g font-size="3">
<text x="172.4" y="21.1">1</text>
<text x="181.7" y="21.3">上カバー / Top cover</text>
<text x="264.9" y="21.1">1</text>
<text x="276.6" y="21.3">難燃性ABS樹脂 UL94V-0 / ABS UL94V-0</text>
<text x="336.6" y="21.4">オフホワイト , ダークグレー / Off-white , Dark gray</text>
<text x="172.4" y="25.6">2</text>
<text x="172.4" y="30">3</text>
<text x="181.7" y="25.8">下カバー / Bottom cover</text>
<text x="264.9" y="25.6">1</text>
<text x="264.9" y="30">1</text>
<text x="276.6" y="25.8">難燃性ABS樹脂 UL94V-0 / ABS UL94V-0</text>
<text x="336.6" y="25.8">オフホワイト , ダークグレー / Off-white , Dark gray</text>
<text x="172.4" y="34.4">4</text>
<text x="181.7" y="30.2">パネル / Panel</text>
<text x="181.7" y="34.7">取付ビス (M2.6 x 18 丸皿タッピング)</text>
<text x="264.9" y="34.4">4</text>
<text x="276.6" y="30.2">難燃性ABS樹脂 UL94V-0 / ABS UL94V-0</text>
<text x="276.6" y="34.6">鉄</text>
<text x="336.6" y="30.2">オフホワイト , ダークグレー / Off-white , Dark gray</text>
<text x="336.6" y="34.6">ニッケルメッキ , 三価黒クロメート</text>
<text x="181.7" y="39.1">Screw (M2.6 - 18 Raised countersunk head self tapping)</text>
<text x="276.6" y="39.1">Steel</text>
<text x="336.6" y="39">Nickel plated , Black trivalent chromate</text>
<text x="246.9" y="113.8">4</text>
<text x="273.9" y="109.5">2</text>
<text x="261.1" y="176.9">3</text>
<text x="314.1" y="174.7">1</text>
<text x="138.5" y="282.7">W</text>
<text x="138.7" y="287.6">D</text>
<text x="165.9" y="282.8">オフホワイト / Off-white</text>
<text x="165.9" y="287.6">ダークグレー / Dark gray</text>
<text x="392.4" y="284.5">/</text>
</g>
<g font-size="3" fill="#f00">
<text x="301.7" y="257">品名/Title</text>
<text x="227.5" y="271.9">承認/Approved</text>
<text x="253" y="272.1">検図/Checked</text>
<text x="278.4" y="272">製図/Created</text>
<text x="301.7" y="272">型番/Product number</text>
<text x="382.6" y="270">尺度/Scale</text>
<text x="301.7" y="286.6">作成日/Date</text>
</g>
<text font-size="2.8" x="307.6" y="267.4">HAND-HELD PLASTIC CASE</text>
<text font-size="2.1" x="249.8" y="266.6">TAKACHI ELECTRONICS ENCLOSURE CO., LTD.</text>
</svg>
